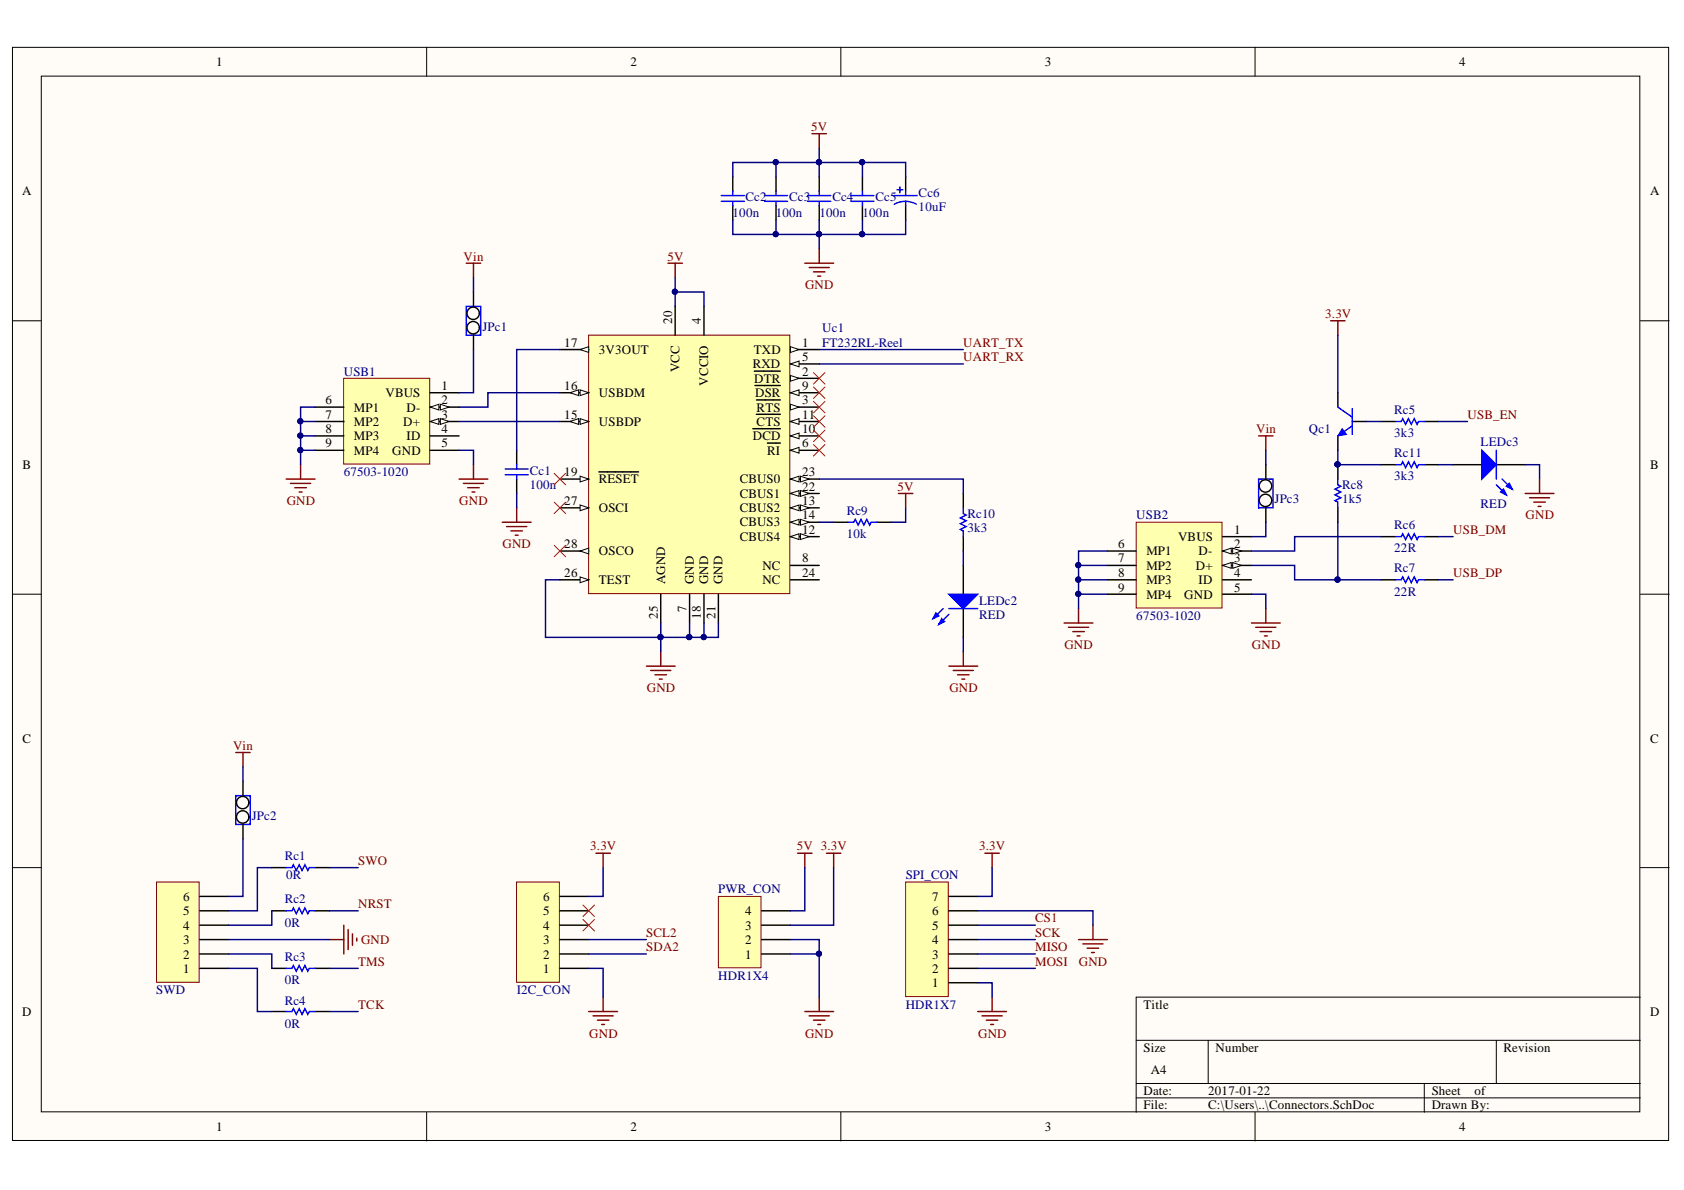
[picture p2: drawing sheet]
<svg xmlns="http://www.w3.org/2000/svg" width="297mm" height="210mm" viewBox="0 0 297 210" stroke-linecap="round" stroke-linejoin="round" font-family="sans-serif">
<g fill="#fffcf8" stroke="#000" stroke-width=".18">
<path d="M2.2 8.4h292.1v192.8h-292.1z"/>
<path d="M7.3 13.4h281.9v182.7h-281.9z"/>
</g>
<g fill="none" stroke="#000" stroke-width=".18">
<path d="M75.3 8.4v5M148.3 8.4v5M221.4 8.4v5M2.2 56.6h5.1M289.3 56.6h5.1M2.2 104.8h5.1M289.3 104.8h5.1M2.2 153h5.1M289.3 153h5.1M289.3 175.9h-88.9v20.3M75.3 196.2v5.1M148.3 196.2v5.1"/>
<path d="M200.4 183.5h88.9M200.4 191.1h88.9M200.4 193.7h88.9M213.1 183.5v7.6M221.4 196.2v5.1M251.2 191.1v5.1M263.9 183.5v7.6"/>
</g>
<path d="M103.8 59.1h35.5v45.6h-35.5z" fill="#ffffb0" stroke="#800000" stroke-width=".18"/>
<path d="M124.2 54v5.1M139.4 64.2h5.1M139.4 99.7h5.1M139.4 102.3h5.1" fill="none" stroke="#000" stroke-width=".25"/>
<path d="M139.4 64.2l1.5-.5v1z" fill="#fffcf8"/>
<path d="M139.4 64.2l1.5-.5v1z" fill="none" stroke="#000" stroke-width=".18"/>
<path d="M139.4 79.4h5.1" fill="none" stroke="#000" stroke-width=".25"/>
<path d="M139.4 79.4l1.5-.5v1z" fill="#fffcf8"/>
<path d="M139.4 79.4l1.5-.5v1z" fill="none" stroke="#000" stroke-width=".18"/>
<path d="M135.4 78.2h2.2M139.4 69.3h5.1M121.6 104.8v5.1" fill="none" stroke="#000" stroke-width=".25"/>
<path d="M139.4 69.3l1.5-.5v1z" fill="#fffcf8"/>
<path d="M139.4 69.3l1.5-.5v1z" fill="none" stroke="#000" stroke-width=".18"/>
<path d="M133.2 68h4.4M139.4 76.9h5.1" fill="none" stroke="#000" stroke-width=".25"/>
<path d="M139.4 76.9l1.5-.5v1z" fill="#fffcf8"/>
<path d="M139.4 76.9l1.5-.5v1z" fill="none" stroke="#000" stroke-width=".18"/>
<path d="M132.8 75.6h4.8M139.4 74.3h5.1" fill="none" stroke="#000" stroke-width=".25"/>
<path d="M139.4 74.3l1.5-.5v1.1z" fill="#fffcf8"/>
<path d="M139.4 74.3l1.5-.5v1.1z" fill="none" stroke="#000" stroke-width=".18"/>
<path d="M133.4 73.1h4.2M139.4 94.7h5.1" fill="none" stroke="#000" stroke-width=".25"/>
<path d="M139.4 94.7l1.5-.6v1.1z" fill="#fffcf8"/>
<path d="M139.4 94.7l1.5-.6v1.1z" fill="none" stroke="#000" stroke-width=".18"/>
<path d="M141.2 94.1l1.5 .6-1.5 .5z" fill="#fffcf8"/>
<path d="M141.2 94.1l1.5 .6-1.5 .5z" fill="none" stroke="#000" stroke-width=".18"/>
<path d="M139.4 89.6h5.1" fill="none" stroke="#000" stroke-width=".25"/>
<path d="M139.4 89.6l1.5-.5v1z" fill="#fffcf8"/>
<path d="M139.4 89.6l1.5-.5v1z" fill="none" stroke="#000" stroke-width=".18"/>
<path d="M141.2 89.1l1.5 .5-1.5 .5z" fill="#fffcf8"/>
<path d="M141.2 89.1l1.5 .5-1.5 .5z" fill="none" stroke="#000" stroke-width=".18"/>
<path d="M139.4 92.1h5.1" fill="none" stroke="#000" stroke-width=".25"/>
<path d="M139.4 92.1l1.5-.5v1z" fill="#fffcf8"/>
<path d="M139.4 92.1l1.5-.5v1z" fill="none" stroke="#000" stroke-width=".18"/>
<path d="M141.2 91.6l1.5 .5-1.5 .5z" fill="#fffcf8"/>
<path d="M141.2 91.6l1.5 .5-1.5 .5z" fill="none" stroke="#000" stroke-width=".18"/>
<path d="M98.8 74.3h5" fill="none" stroke="#000" stroke-width=".25"/>
<path d="M102.3 73.8l1.5 .5-1.5 .6z" fill="#fffcf8"/>
<path d="M102.3 73.8l1.5 .5-1.5 .6z" fill="none" stroke="#000" stroke-width=".18"/>
<path d="M100.5 74.3l1.6-.5v1.1z" fill="#fffcf8"/>
<path d="M100.5 74.3l1.6-.5v1.1z" fill="none" stroke="#000" stroke-width=".18"/>
<path d="M98.8 69.3h5" fill="none" stroke="#000" stroke-width=".25"/>
<path d="M102.3 68.8l1.5 .5-1.5 .5z" fill="#fffcf8"/>
<path d="M102.3 68.8l1.5 .5-1.5 .5z" fill="none" stroke="#000" stroke-width=".18"/>
<path d="M100.5 69.3l1.6-.5v1z" fill="#fffcf8"/>
<path d="M100.5 69.3l1.6-.5v1z" fill="none" stroke="#000" stroke-width=".18"/>
<path d="M98.8 61.7h5" fill="none" stroke="#000" stroke-width=".25"/>
<path d="M102.3 61.7l1.5-.6v1.1z" fill="#fffcf8"/>
<path d="M102.3 61.7l1.5-.6v1.1z" fill="none" stroke="#000" stroke-width=".18"/>
<path d="M98.8 84.5h5M124.2 104.8v5.1" fill="none" stroke="#000" stroke-width=".25"/>
<path d="M102.3 84l1.5 .5-1.5 .5z" fill="#fffcf8"/>
<path d="M102.3 84l1.5 .5-1.5 .5z" fill="none" stroke="#000" stroke-width=".18"/>
<path d="M119.1 54v5.1M105.6 83.2h7M139.4 87h5.1M126.7 104.8v5.1" fill="none" stroke="#000" stroke-width=".25"/>
<path d="M139.4 87l1.5-.5v1z" fill="#fffcf8"/>
<path d="M139.4 87l1.5-.5v1z" fill="none" stroke="#000" stroke-width=".18"/>
<path d="M141.2 86.5l1.5 .5-1.5 .5z" fill="#fffcf8"/>
<path d="M141.2 86.5l1.5 .5-1.5 .5z" fill="none" stroke="#000" stroke-width=".18"/>
<path d="M139.4 84.5h5.1" fill="none" stroke="#000" stroke-width=".25"/>
<path d="M139.4 84.5l1.5-.5v1z" fill="#fffcf8"/>
<path d="M139.4 84.5l1.5-.5v1z" fill="none" stroke="#000" stroke-width=".18"/>
<path d="M141.2 84l1.5 .5-1.5 .5z" fill="#fffcf8"/>
<path d="M141.2 84l1.5 .5-1.5 .5z" fill="none" stroke="#000" stroke-width=".18"/>
<path d="M98.8 102.3h5M116.5 104.8v5.1" fill="none" stroke="#000" stroke-width=".25"/>
<path d="M102.3 101.8l1.5 .5-1.5 .5z" fill="#fffcf8"/>
<path d="M102.3 101.8l1.5 .5-1.5 .5z" fill="none" stroke="#000" stroke-width=".18"/>
<path d="M98.8 89.6h5" fill="none" stroke="#000" stroke-width=".25"/>
<path d="M102.3 89.1l1.5 .5-1.5 .5z" fill="#fffcf8"/>
<path d="M102.3 89.1l1.5 .5-1.5 .5z" fill="none" stroke="#000" stroke-width=".18"/>
<path d="M98.8 97.2h5" fill="none" stroke="#000" stroke-width=".25"/>
<path d="M102.3 97.2l1.5-.5v1z" fill="#fffcf8"/>
<path d="M102.3 97.2l1.5-.5v1z" fill="none" stroke="#000" stroke-width=".18"/>
<path d="M139.4 61.7h5.1" fill="none" stroke="#000" stroke-width=".25"/>
<path d="M139.4 61.1l1.5 .6-1.5 .5z" fill="#fffcf8"/>
<path d="M139.4 61.1l1.5 .6-1.5 .5z" fill="none" stroke="#000" stroke-width=".18"/>
<path d="M139.4 66.7h5.1" fill="none" stroke="#000" stroke-width=".25"/>
<path d="M139.4 66.2l1.5 .5-1.5 .5z" fill="#fffcf8"/>
<path d="M139.4 66.2l1.5 .5-1.5 .5z" fill="none" stroke="#000" stroke-width=".18"/>
<path d="M133 65.5h4.6M139.4 71.8h5.1" fill="none" stroke="#000" stroke-width=".25"/>
<path d="M139.4 71.3l1.5 .5-1.5 .5z" fill="#fffcf8"/>
<path d="M139.4 71.3l1.5 .5-1.5 .5z" fill="none" stroke="#000" stroke-width=".18"/>
<path d="M91.1 79.4v2.6M133.4 70.5h4.2M91.1 84.5v2.5" fill="none" stroke="#000" stroke-width=".25"/>
<g fill="none" stroke="#800000" stroke-width=".25">
<path d="M82.2 46.4h2.6M83.5 46.4v2.6M117.8 46.4h2.6M119.1 46.4v2.6M81 84.5h5.1M81.7 85.3h3.6M82.5 86h2M83.3 86.8h.5M83.5 82v2.5M88.6 92.1h5.1M89.4 92.9h3.5M90.1 93.6h2.1"/>
<path d="M90.9 94.4h.5M91.1 89.6v2.5M114 117.5h5.1M114.8 118.3h3.5M115.5 119h2.1M116.3 119.8h.5M116.5 115v2.5"/>
</g>
<path d="M89.1 82.7h4.1M89.1 83.7h4.1M91.1 82v.7M91.1 83.7v.8" fill="none" stroke="#00f" stroke-width=".25"/>
<path d="M27.6 155.6h7.5v17.7h-7.5z" fill="#ffffb0" stroke="#800000" stroke-width=".18"/>
<g fill="none" stroke="#000" stroke-width=".25">
<path d="M223.3 82v2.5M223.3 89.6v2.5M243.6 94.7h2.5M251.2 94.7h2.6M243.6 102.3h2.5M251.2 102.3h2.6M35.2 158.1h5.1M47.9 153h2.6M55.6 153h2.5M35.2 170.8h5.1M35.2 168.3h5.1M35.2 165.7h5.1"/>
<path d="M35.2 163.2h5.1M35.2 160.7h5.1M47.9 170.8h2.6M47.9 160.7h2.6M47.9 178.4h2.6M55.6 170.8h2.5M55.6 160.7h2.5M55.6 178.4h2.5"/>
</g>
<path d="M222 76.9h2.5M223.3 76.9v2.5M220.7 109.9h5.1M221.5 110.6h3.6M222.3 111.4h2M223 112.2h.5M223.3 107.3v2.6M58.1 165.7h2.5M60.6 163.2v5.1M61.4 164v3.5M62.2 164.7v2M62.9 165.5v.5" fill="none" stroke="#800000" stroke-width=".25"/>
<path d="M222 84.5h2.5v5.1h-2.5zM246.1 94.7h1.1l.2-.6 .5 1.1 .5-1.1 .5 1.1 .6-1.1 .5 1.1 .2-.5h1M246.1 102.3h1.1l.2-.5 .5 1 .5-1 .5 1 .6-1 .5 1 .2-.5h1M50.5 153h1l.3-.5 .5 1 .5-1 .5 1 .5-1 .5 1 .2-.5h1.1M50.5 170.8h1l.3-.5 .5 1 .5-1 .5 1 .5-1 .5 1 .2-.5h1.1M50.5 178.4h1l.3-.5 .5 1 .5-1 .5 1 .5-1 .5 1 .2-.5h1.1M50.5 160.7h1l.3-.6 .5 1.1 .5-1.1 .5 1.1 .5-1.1 .5 1.1 .2-.5h1.1" fill="none" stroke="#00f" stroke-width=".25"/>
<g fill="#fffcf8" stroke="#000" stroke-width=".25">
<circle cx="223.2" cy="88.3" r="1.1"/>
<circle cx="223.2" cy="85.7" r="1.1"/>
</g>
<path d="M41.6 132.7h2.5M42.9 132.7v2.6" fill="none" stroke="#800000" stroke-width=".25"/>
<path d="M236 82v2.5M236 89.6v2.5M42.9 137.8v2.5M42.9 145.4v2.6" fill="none" stroke="#000" stroke-width=".25"/>
<circle cx="235.9" cy="81.9" r=".46" fill="#000080" stroke="#000080" stroke-width=".18"/>
<path d="M236 84.5v1l.5 .3-1 .5 1 .5-1 .5 1 .5-1 .5 .5 .3v1M41.6 140.3h2.5v5.1h-2.5z" fill="none" stroke="#00f" stroke-width=".25"/>
<g fill="#fffcf8" stroke="#000" stroke-width=".25">
<circle cx="42.8" cy="144.1" r="1.09"/>
<circle cx="42.8" cy="141.6" r="1.09"/>
</g>
<path d="M234.7 56.6h2.6M236 56.6v2.5" fill="none" stroke="#800000" stroke-width=".25"/>
<path d="M82.2 54h2.6v5.1h-2.6z" fill="none" stroke="#00f" stroke-width=".25"/>
<path d="M83.5 51.5v2.5M83.5 59.1v2.6" fill="none" stroke="#000" stroke-width=".25"/>
<g fill="#fffcf8" stroke="#000" stroke-width=".25">
<circle cx="83.5" cy="57.8" r="1.09"/>
<circle cx="83.5" cy="55.3" r="1.09"/>
</g>
<path d="M236 69.3v2.5M236 76.9v2.5M238.5 74.3h2.6" fill="none" stroke="#000" stroke-width=".25"/>
<path d="M236 71.8l2.5 1.8M238.5 75.1l-2.5 1.8M238.5 72.1v4.5" fill="none" stroke="#00f" stroke-width=".25"/>
<path d="M236.7 75.6l.8 1-1.5 .3z" fill="#00f"/>
<path d="M236.7 75.6l.8 1-1.5 .3z" fill="none" stroke="#00f" stroke-width=".18"/>
<path d="M243.6 74.3h2.5M251.2 74.3h2.6" fill="none" stroke="#000" stroke-width=".25"/>
<path d="M246.1 74.3h1.1l.2-.5 .5 1.1 .5-1.1 .5 1.1 .6-1.1 .5 1.1 .2-.6h1" fill="none" stroke="#00f" stroke-width=".25"/>
<path d="M159.7 155.6h7.6v20.2h-7.6z" fill="#ffffb0" stroke="#800000" stroke-width=".18"/>
<path d="M167.4 158.1h5.1M167.4 173.3h5.1M167.4 170.8h5.1M167.4 168.3h5.1M167.4 165.7h5.1M167.4 163.2h5.1M167.4 160.7h5.1" fill="none" stroke="#000" stroke-width=".25"/>
<g fill="none" stroke="#800000" stroke-width=".25">
<path d="M105.1 150.5h2.6M106.4 150.5v2.5M173.7 150.5h2.6M175 150.5v2.5M103.8 178.4h5.1M104.6 179.2h3.6M105.4 179.9h2M106.4 175.9v2.5M172.5 178.4h5M173.2 179.2h3.6M174 179.9h2M175 175.9v2.5"/>
<path d="M106.1 180.7h.5M174.7 180.7h.6"/>
</g>
<path d="M91.1 155.6h7.6v17.7h-7.6z" fill="#ffffb0" stroke="#800000" stroke-width=".18"/>
<path d="M98.8 158.1h5M98.8 170.8h5M98.8 168.3h5M98.8 165.7h5M98.8 163.2h5M98.8 160.7h5" fill="none" stroke="#000" stroke-width=".25"/>
<path d="M126.7 158.1h7.5v12.6h-7.5z" fill="#ffffb0" stroke="#800000" stroke-width=".18"/>
<path d="M147 92.1h2.6M154.7 92.1h2.5M169.9 99.7v5.1M169.9 107.3v5.1M134.3 168.3h5.1M134.3 165.7h5.1M134.3 163.2h5.1M134.3 160.7h5.1" fill="none" stroke="#000" stroke-width=".25"/>
<path d="M140.7 150.5h2.5M142 150.5v2.5M145.8 150.5h2.5M147 150.5v2.5M142 178.4h5M142.7 179.2h3.6M143.5 179.9h2M144.5 175.9v2.5M144.2 180.7h.6" fill="none" stroke="#800000" stroke-width=".25"/>
<path d="M149.6 92.1h1l.3-.5 .5 1 .5-1 .5 1 .5-1 .5 1 .3-.5h1" fill="none" stroke="#00f" stroke-width=".25"/>
<path d="M167.4 104.8h5.1l-2.6 2.5z" fill="#00f"/>
<path d="M166.4 107.3l-1.8 1.8M167.4 104.8h5.1l-2.6 2.5zM167.4 108.4l-1.8 1.7" fill="none" stroke="#00f" stroke-width=".25"/>
<path d="M166.1 109.1l.5 .5-1 .5z" fill="#00f"/>
<path d="M166.1 109.1l.5 .5-1 .5z" fill="none" stroke="#00f" stroke-width=".25"/>
<path d="M165.1 108.1l.5 .5-1 .5z" fill="#00f"/>
<path d="M169.9 89.6v1l.5 .2-1 .6 1 .5-1 .5 1 .5-1 .5 .5 .2v1.1M165.1 108.1l.5 .5-1 .5zM167.4 107.3h5.1" fill="none" stroke="#00f" stroke-width=".25"/>
<path d="M169.9 87v2.6M169.9 94.7v2.5M256.3 82h5.1M263.9 82h5.1" fill="none" stroke="#000" stroke-width=".25"/>
<path d="M167.4 117.5h5.1M168.1 118.3h3.6M168.9 119h2M169.7 119.8h.5M169.9 115v2.5" fill="none" stroke="#800000" stroke-width=".25"/>
<path d="M261.4 79.4l2.5 2.6-2.5 2.5z" fill="#00f"/>
<path d="M261.4 79.4l2.5 2.6-2.5 2.5zM263.9 85.5l1.8 1.8M265 84.5l1.7 1.8" fill="none" stroke="#00f" stroke-width=".25"/>
<path d="M265.7 85.8l.5-.5 .5 1z" fill="#00f"/>
<path d="M265.7 85.8l.5-.5 .5 1z" fill="none" stroke="#00f" stroke-width=".25"/>
<path d="M264.7 86.8l.5-.5 .5 1z" fill="#00f"/>
<g fill="none" stroke="#00f" stroke-width=".25">
<path d="M127.2 34.5h4.1M127.2 35.5h4.1M129.3 33.7v.8M129.3 35.5v.8M134.8 34.5h4.1M134.8 35.5h4.1M136.9 33.7v.8M136.9 35.5v.8M142.5 34.5h4M142.5 35.5h4M144.5 33.7v.8M144.5 35.5v.8"/>
<path d="M150.1 34.5h4.1M150.1 35.5h4.1M152.1 33.7v.8M152.1 35.5v.8M157.7 34.5h4.1M158.2 33.5h1M158.7 33v1M159.7 35.5l1.2 .2 .7 .3M159.7 35.5l-1.2 .2-.8 .3M159.7 33.7v.8M159.7 35.5v.8M263.9 79.4v5.1"/>
<path d="M246.1 82h1.1l.2-.5 .5 1 .5-1 .5 1 .6-1 .5 1 .2-.5h1M264.7 86.8l.5-.5 .5 1z"/>
</g>
<path d="M129.3 31.2v2.5M129.3 36.3v2.5M136.9 31.2v2.5M136.9 36.3v2.5M144.5 31.2v2.5M144.5 36.3v2.5M152.1 31.2v2.5M152.1 36.3v2.5M159.7 31.2v2.5M159.7 36.3v2.5M243.6 82h2.5M251.2 82h2.6" fill="none" stroke="#000" stroke-width=".25"/>
<g fill="none" stroke="#800000" stroke-width=".25">
<path d="M143.2 23.6h2.6M144.5 23.6v2.5M142 46.4h5M142.7 47.2h3.6M143.5 48h2M144.2 48.7h.6M144.5 43.9v2.5M158.5 87h2.5M159.7 87v2.6M269 87h5.1M269.8 87.8h3.5M270.5 88.6h2.1"/>
<path d="M271.3 89.3h.5M271.6 84.5v2.5"/>
</g>
<g fill="none" stroke="#f00" stroke-width=".18">
<path d="M143.5 65.7l2 2M143.5 68.3l2 2M143.5 70.8l2 2M143.5 75.9l2 2M143.5 73.3l2 2.1M143.5 78.4l2 2M145.5 65.7l-2 2M145.5 68.3l-2 2M145.5 70.8l-2 2M145.5 75.9l-2 2M145.5 73.3l-2 2.1M145.5 78.4l-2 2"/>
<path d="M97.7 83.5l2.1 2M97.7 88.6l2.1 2M97.7 96.2l2.1 2M99.8 83.5l-2.1 2M99.8 88.6l-2.1 2M99.8 96.2l-2.1 2"/>
</g>
<path d="M60.6 66.7h15.2v15.2h-15.2z" fill="#ffffb0" stroke="#800000" stroke-width=".18"/>
<path d="M75.9 69.3h5.1M75.9 71.8h5.1" fill="none" stroke="#000" stroke-width=".25"/>
<path d="M75.9 71.8l1.5-.5v1z" fill="#fffcf8"/>
<path d="M75.9 71.8l1.5-.5v1z" fill="none" stroke="#000" stroke-width=".18"/>
<path d="M77.7 71.3l1.5 .5-1.5 .5z" fill="#fffcf8"/>
<path d="M77.7 71.3l1.5 .5-1.5 .5z" fill="none" stroke="#000" stroke-width=".18"/>
<path d="M75.9 74.3h5.1" fill="none" stroke="#000" stroke-width=".25"/>
<path d="M75.9 74.3l1.5-.5v1.1z" fill="#fffcf8"/>
<path d="M75.9 74.3l1.5-.5v1.1z" fill="none" stroke="#000" stroke-width=".18"/>
<path d="M77.7 73.8l1.5 .5-1.5 .6z" fill="#fffcf8"/>
<path d="M77.7 73.8l1.5 .5-1.5 .6z" fill="none" stroke="#000" stroke-width=".18"/>
<path d="M55.6 76.9h5M55.6 79.4h5M55.6 71.8h5M55.6 74.3h5M75.9 76.9h5.1M75.9 79.4h5.1" fill="none" stroke="#000" stroke-width=".25"/>
<path d="M50.5 84.5h5.1M51.2 85.3h3.6M52 86h2M52.8 86.8h.5M53 82v2.5" fill="none" stroke="#800000" stroke-width=".25"/>
<path d="M200.4 92.1h15.2v15.1h-15.2z" fill="#ffffb0" stroke="#800000" stroke-width=".18"/>
<path d="M215.7 94.7h5M215.7 97.2h5" fill="none" stroke="#000" stroke-width=".25"/>
<path d="M215.7 97.2l1.5-.5v1z" fill="#fffcf8"/>
<path d="M215.7 97.2l1.5-.5v1z" fill="none" stroke="#000" stroke-width=".18"/>
<path d="M217.4 96.7l1.6 .5-1.6 .5z" fill="#fffcf8"/>
<path d="M217.4 96.7l1.6 .5-1.6 .5z" fill="none" stroke="#000" stroke-width=".18"/>
<path d="M215.7 99.7h5" fill="none" stroke="#000" stroke-width=".25"/>
<path d="M215.7 99.7l1.5-.5v1z" fill="#fffcf8"/>
<path d="M215.7 99.7l1.5-.5v1z" fill="none" stroke="#000" stroke-width=".18"/>
<path d="M217.4 99.2l1.6 .5-1.6 .5z" fill="#fffcf8"/>
<path d="M217.4 99.2l1.6 .5-1.6 .5z" fill="none" stroke="#000" stroke-width=".18"/>
<path d="M195.3 97.2h5.1M195.3 99.7h5.1M195.3 102.3h5.1M195.3 104.8h5.1M215.7 102.3h5M215.7 104.8h5" fill="none" stroke="#000" stroke-width=".25"/>
<path d="M187.7 109.9h5.1M188.5 110.6h3.5M189.2 111.4h2.1M190 112.2h.5M190.2 107.3v2.6M190.2 165.7h5.1M191 166.5h3.6M191.8 167.3h2M192.5 168h.5M192.8 163.2v2.5" fill="none" stroke="#800000" stroke-width=".25"/>
<g fill="none" stroke="#000080" stroke-width=".25">
<path d="M129.3 38.8v2.6h7.6v-2.6M129.3 31.2v-2.5h22.8v2.5M136.9 28.7v2.5M144.5 26.1v5.1M144.5 38.8v5.1M152.1 28.7h7.6v2.5M152.1 38.8v2.6h-15.2M159.7 38.8v2.6h-7.6M83.5 49v2.5M119.1 51.5h5.1v2.5M119.1 49v5M236 59.1v10.2"/>
<path d="M53 74.3h2.6M53 76.9h2.6M53 79.4h2.6M55.6 71.8h-2.6v10.2M81 79.4h2.5v2.6M81 74.3h17.8M83.5 61.7v7.6h-2.5M98.8 69.3h-12.7v2.5h-5.1M98.8 61.7h-7.7v17.7M144.5 64.2h25.4M144.5 61.7h25.4M223.3 79.4v2.6"/>
<path d="M236 79.4v2.6h7.6M241.1 74.3h2.5M253.8 74.3h5.1M91.1 87v2.6M144.5 84.5h25.4v2.5M144.5 92.1h2.5M159.7 89.6v2.5h-2.5M169.9 97.2v2.5M190.2 99.7v5.1h5.1M195.3 97.2h-5.1v2.5h5.1M220.7 99.7h7.7v2.6h15.2M223.3 92.1v2.6h-2.6"/>
<path d="M236 92.1v10.2M243.6 94.7h-15.2v2.5h-7.7M253.8 94.7h2.5M253.8 82h2.5M269 82h2.6v2.5M98.8 102.3h-2.6v10.1h30.5v-2.5M116.5 109.9v5.1M121.6 109.9v2.5M124.2 109.9v2.5M169.9 112.4v2.6M190.2 102.3h5.1M190.2 104.8v2.5"/>
<path d="M220.7 104.8h2.6v2.5M253.8 102.3h2.5M42.9 135.3v2.5M42.9 148v10.1h-2.6M47.9 153h-2.5v7.7h-5.1M58.1 153h5.1M106.4 153v5.1h-2.6M142 153v7.7h-2.6M147 153v10.2h-7.6M175 153v5.1h-2.5M40.3 168.3h7.6v2.5M40.3 170.8h5.1v7.6h2.5"/>
<path d="M40.3 165.7h17.8M47.9 160.7v2.5h-7.6M58.1 160.7h5.1M58.1 170.8h5.1M58.1 178.4h5.1M103.8 170.8h2.6v5.1M103.8 165.7h10.2M103.8 168.3h10.2M139.4 165.7h5.1v10.2M139.4 168.3h5.1M172.5 173.3h2.5v2.6M172.5 160.7h20.3v2.5"/>
<path d="M172.5 165.7h10.1M172.5 170.8h10.1M172.5 168.3h10.1M172.5 163.2h10.1"/>
</g>
<g fill="#000080" stroke="#000080" stroke-width=".18">
<circle cx="119" cy="51.5" r=".46"/>
<circle cx="116.5" cy="112.4" r=".46"/>
<circle cx="121.6" cy="112.4" r=".46"/>
<circle cx="124.1" cy="112.4" r=".46"/>
<circle cx="235.9" cy="102.2" r=".47"/>
<circle cx="144.5" cy="168.2" r=".46"/>
<circle cx="235.9" cy="81.9" r=".46"/>
<circle cx="136.8" cy="28.6" r=".46"/>
<circle cx="144.5" cy="28.6" r=".46"/>
<circle cx="136.8" cy="41.3" r=".46"/>
<circle cx="144.5" cy="41.3" r=".46"/>
<circle cx="152.1" cy="41.3" r=".46"/>
<circle cx="152.1" cy="28.6" r=".46"/>
<circle cx="53" cy="74.3" r=".46"/>
<circle cx="53" cy="76.8" r=".46"/>
<circle cx="53" cy="79.4" r=".46"/>
<circle cx="190.2" cy="104.8" r=".46"/>
<circle cx="190.2" cy="99.7" r=".46"/>
<circle cx="190.2" cy="102.2" r=".46"/>
</g>
<path d="M102.8 159.6l2.1 2.1M104.9 159.6l-2.1 2.1M102.8 162.2l2.1 2M104.9 162.2l-2.1 2" fill="none" stroke="#f00" stroke-width=".18"/>
<g font-size="2.3">
<text x="38.1" y="11.7">1</text>
<text x="111.2" y="11.7">2</text>
<text x="184.3" y="11.7">3</text>
<text x="257.4" y="11.7">4</text>
<text x="3.9" y="34.5">A</text>
<text x="291.1" y="34.5">A</text>
<text x="118.6" y="57.1" transform="rotate(-90 118.6 57.1)">20</text>
<text x="123.6" y="57.1" transform="rotate(-90 123.6 57.1)">4</text>
<text x="99.5" y="61.2">17</text>
<text x="105.6" y="62.4">3V3OUT</text>
<text x="119.8" y="65.6" transform="rotate(-90 119.8 65.6)">VCC</text>
<text x="132.8" y="65">RXD</text>
<text x="132.9" y="62.4">TXD</text>
<text x="141.5" y="63.7">5</text>
<text x="141.5" y="61.2">1</text>
<text x="57.4" y="71.3">6</text>
<text x="68" y="70.1">VBUS</text>
<text x="77.9" y="68.8">1</text>
<text x="77.9" y="71.3">2</text>
<text x="99.5" y="68.8">16</text>
<text x="105.6" y="70.1">USBDM</text>
<text x="124.9" y="68" transform="rotate(-90 124.9 68)">VCCIO</text>
<text x="133" y="67.5">DTR</text>
<text x="133.2" y="70.1">DSR</text>
<text x="141.5" y="68.8">9</text>
<text x="141.5" y="66.2">2</text>
<text x="141.5" y="71.3">3</text>
<text x="57.4" y="73.9">7</text>
<text x="57.4" y="76.4">8</text>
<text x="62.4" y="72.6">MP1</text>
<text x="62.4" y="75.1">MP2</text>
<text x="62.4" y="77.7">MP3</text>
<text x="71.1" y="75.1">D+</text>
<text x="71.7" y="72.6">D-</text>
<text x="71.7" y="77.7">ID</text>
<text x="77.9" y="73.9">3</text>
<text x="77.9" y="76.4">4</text>
<text x="99.5" y="73.9">15</text>
<text x="105.6" y="75.1">USBDP</text>
<text x="132.8" y="77.7">DCD</text>
<text x="133.5" y="75.1">CTS</text>
<text x="133.5" y="72.6">RTS</text>
<text x="141.5" y="76.4">10</text>
<text x="141.5" y="73.9">11</text>
<text x="4" y="82.7">B</text>
<text x="57.4" y="78.9">9</text>
<text x="62.4" y="80.2">MP4</text>
<text x="69.2" y="80.2">GND</text>
<text x="77.9" y="78.9">5</text>
<text x="99.5" y="84">19</text>
<text x="135.3" y="80.2">RI</text>
<text x="141.5" y="78.9">6</text>
<text x="141.5" y="84">23</text>
<text x="291.1" y="82.7">B</text>
<text x="99.5" y="89.1">27</text>
<text x="105.6" y="85.3">RESET</text>
<text x="130.5" y="87.8">CBUS1</text>
<text x="130.5" y="85.3">CBUS0</text>
<text x="141.5" y="89.1">13</text>
<text x="141.5" y="86.5">22</text>
<text x="105.6" y="90.3">OSCI</text>
<text x="130.5" y="95.4">CBUS4</text>
<text x="130.5" y="90.3">CBUS2</text>
<text x="130.5" y="92.9">CBUS3</text>
<text x="141.5" y="94.1">12</text>
<text x="141.5" y="91.6">14</text>
<text x="207.8" y="95.4">VBUS</text>
<text x="217.7" y="94.1">1</text>
<text x="99.5" y="101.7">26</text>
<text x="99.5" y="96.7">28</text>
<text x="105.6" y="97.9">OSCO</text>
<text x="134.5" y="100.5">NC</text>
<text x="141.5" y="101.7">24</text>
<text x="141.5" y="99.2">8</text>
<text x="197.2" y="96.7">6</text>
<text x="197.2" y="99.2">7</text>
<text x="197.2" y="101.7">8</text>
<text x="202.2" y="97.9">MP1</text>
<text x="202.2" y="100.5">MP2</text>
<text x="210.9" y="100.5">D+</text>
<text x="211.4" y="97.9">D-</text>
<text x="217.7" y="96.7">2</text>
<text x="217.7" y="99.2">3</text>
<text x="217.7" y="101.7">4</text>
<text x="105.6" y="103">TEST</text>
<text x="117.3" y="103" transform="rotate(-90 117.3 103)">AGND</text>
<text x="121.1" y="108" transform="rotate(-90 121.1 108)">7</text>
<text x="122.4" y="103" transform="rotate(-90 122.4 103)">GND</text>
<text x="124.9" y="103" transform="rotate(-90 124.9 103)">GND</text>
<text x="127.4" y="103" transform="rotate(-90 127.4 103)">GND</text>
<text x="134.5" y="103">NC</text>
<text x="197.2" y="104.4">9</text>
<text x="202.2" y="103">MP3</text>
<text x="202.2" y="105.6">MP4</text>
<text x="208.9" y="105.6">GND</text>
<text x="211.4" y="103">ID</text>
<text x="217.7" y="104.4">5</text>
<text x="116" y="109.2" transform="rotate(-90 116 109.2)">25</text>
<text x="123.6" y="109.2" transform="rotate(-90 123.6 109.2)">18</text>
<text x="126.2" y="109.2" transform="rotate(-90 126.2 109.2)">21</text>
<text x="4" y="131">C</text>
<text x="291.1" y="131">C</text>
<text x="32.3" y="161.4">5</text>
<text x="32.3" y="158.9">6</text>
<text x="95.8" y="161.4">5</text>
<text x="95.8" y="158.9">6</text>
<text x="131.4" y="161.4">4</text>
<text x="164.4" y="161.4">6</text>
<text x="164.4" y="158.9">7</text>
<text x="32.3" y="166.5">3</text>
<text x="32.3" y="164">4</text>
<text x="95.8" y="166.5">3</text>
<text x="95.8" y="164">4</text>
<text x="131.4" y="166.5">2</text>
<text x="131.4" y="164">3</text>
<text x="164.4" y="166.5">4</text>
<text x="164.4" y="164">5</text>
<text x="32.3" y="171.6">1</text>
<text x="32.3" y="169.1">2</text>
<text x="95.8" y="171.6">1</text>
<text x="95.8" y="169.1">2</text>
<text x="131.4" y="169.1">1</text>
<text x="164.4" y="171.6">2</text>
<text x="164.4" y="169.1">3</text>
<text x="3.9" y="179.2">D</text>
<text x="164.4" y="174.1">1</text>
<text x="201.7" y="177.9">Title</text>
<text x="291.1" y="179.2">D</text>
<text x="201.7" y="185.6">Size</text>
<text x="214.4" y="185.6">Number</text>
<text x="265.2" y="185.6">Revision</text>
<text x="203" y="189.4">A4</text>
<text x="201.7" y="193.2">Date:</text>
<text x="201.7" y="195.7">File:</text>
<text x="213.1" y="193.2">2017-01-22</text>
<text x="213.1" y="195.7">C:\Users\..\Connectors.SchDoc</text>
<text x="252.5" y="193.2">Sheet</text>
<text x="252.5" y="195.7">Drawn By:</text>
<text x="260.1" y="193.2">of</text>
<text x="38.1" y="199.5">1</text>
<text x="111.2" y="199.5">2</text>
<text x="184.3" y="199.5">3</text>
<text x="257.4" y="199.5">4</text>
</g>
<g font-size="2.3" fill="#800000">
<text x="143.1" y="23.1">5V</text>
<text x="81.8" y="46">Vin</text>
<text x="117.7" y="46">5V</text>
<text x="142" y="51">GND</text>
<text x="233.8" y="56.1">3.3V</text>
<text x="169.9" y="61.2">UART_TX</text>
<text x="169.9" y="63.7">UART_RX</text>
<text x="221.6" y="76.4">Vin</text>
<text x="258.9" y="73.9">USB_EN</text>
<text x="50.6" y="89.1">GND</text>
<text x="81" y="89.1">GND</text>
<text x="158.3" y="86.5">5V</text>
<text x="256.3" y="94.1">USB_DM</text>
<text x="269.1" y="91.6">GND</text>
<text x="88.6" y="96.7">GND</text>
<text x="256.3" y="101.7">USB_DP</text>
<text x="187.7" y="114.5">GND</text>
<text x="220.8" y="114.5">GND</text>
<text x="114.1" y="122.1">GND</text>
<text x="167.5" y="122.1">GND</text>
<text x="41.1" y="132.2">Vin</text>
<text x="104.1" y="150">3.3V</text>
<text x="140.6" y="150">5V 3.3V</text>
<text x="172.7" y="150">3.3V</text>
<text x="63.2" y="152.5">SWO</text>
<text x="63.2" y="160.1">NRST</text>
<text x="63.7" y="166.5">GND</text>
<text x="114" y="167.8">SDA2</text>
<text x="114" y="165.3">SCL2</text>
<text x="182.6" y="165.3">SCK</text>
<text x="182.6" y="167.8">MISO</text>
<text x="182.6" y="162.7">CS1</text>
<text x="63.2" y="170.3">TMS</text>
<text x="182.6" y="170.3">MOSI</text>
<text x="190.3" y="170.3">GND</text>
<text x="63.2" y="177.9">TCK</text>
<text x="103.9" y="183">GND</text>
<text x="142" y="183">GND</text>
<text x="172.5" y="183">GND</text>
</g>
<g font-size="2.3" fill="#000080">
<text x="131.5" y="35.5">Cc2</text>
<text x="139.2" y="35.5">Cc3</text>
<text x="146.8" y="35.5">Cc4</text>
<text x="154.4" y="35.5">Cc5</text>
<text x="162" y="34.7">Cc6</text>
<text x="129.2" y="38.3">100n</text>
<text x="136.8" y="38.3">100n</text>
<text x="144.5" y="38.3">100n</text>
<text x="152.1" y="38.3">100n</text>
<text x="162" y="37.3">10uF</text>
<text x="85.1" y="58.4">JPc1</text>
<text x="145" y="58.6">Uc1</text>
<text x="145" y="61.2">FT232RL-Reel</text>
<text x="60.6" y="66.2">USB1</text>
<text x="230.9" y="76.4">Qc1</text>
<text x="245.9" y="73.1">Rc5</text>
<text x="245.9" y="77.1">3k3</text>
<text x="60.6" y="84">67503-1020</text>
<text x="93.5" y="83.7">Cc1</text>
<text x="245.9" y="80.7">Rc11</text>
<text x="261.2" y="78.7">LEDc3</text>
<text x="93.5" y="86.3">100n</text>
<text x="224.8" y="88.8">JPc3</text>
<text x="236.7" y="86.3">Rc8</text>
<text x="236.7" y="88.8">1k5</text>
<text x="245.9" y="84.8">3k3</text>
<text x="261.2" y="89.6">RED</text>
<text x="149.4" y="90.8">Rc9</text>
<text x="149.4" y="94.9">10k</text>
<text x="170.7" y="91.3">Rc10</text>
<text x="170.7" y="93.9">3k3</text>
<text x="200.4" y="91.6">USB2</text>
<text x="245.9" y="93.4">Rc6</text>
<text x="245.9" y="97.4">22R</text>
<text x="245.9" y="101">Rc7</text>
<text x="172.7" y="106.6">LEDc2</text>
<text x="245.9" y="105.1">22R</text>
<text x="172.7" y="109.2">RED</text>
<text x="200.4" y="109.4">67503-1020</text>
<text x="44.4" y="144.7">JPc2</text>
<text x="50.2" y="151.8">Rc1</text>
<text x="50.5" y="155.1">0R</text>
<text x="159.8" y="155.1">SPI_CON</text>
<text x="50.2" y="159.4">Rc2</text>
<text x="126.7" y="157.6">PWR_CON</text>
<text x="50.2" y="163.5">0R</text>
<text x="50.2" y="169.6">Rc3</text>
<text x="50.2" y="173.6">0R</text>
<text x="126.7" y="172.9">HDR1X4</text>
<text x="27.6" y="175.4">SWD</text>
<text x="50.2" y="177.2">Rc4</text>
<text x="91.2" y="175.4">I2C_CON</text>
<text x="159.8" y="177.9">HDR1X7</text>
<text x="50.2" y="181.2">0R</text>
</g>
</svg>
